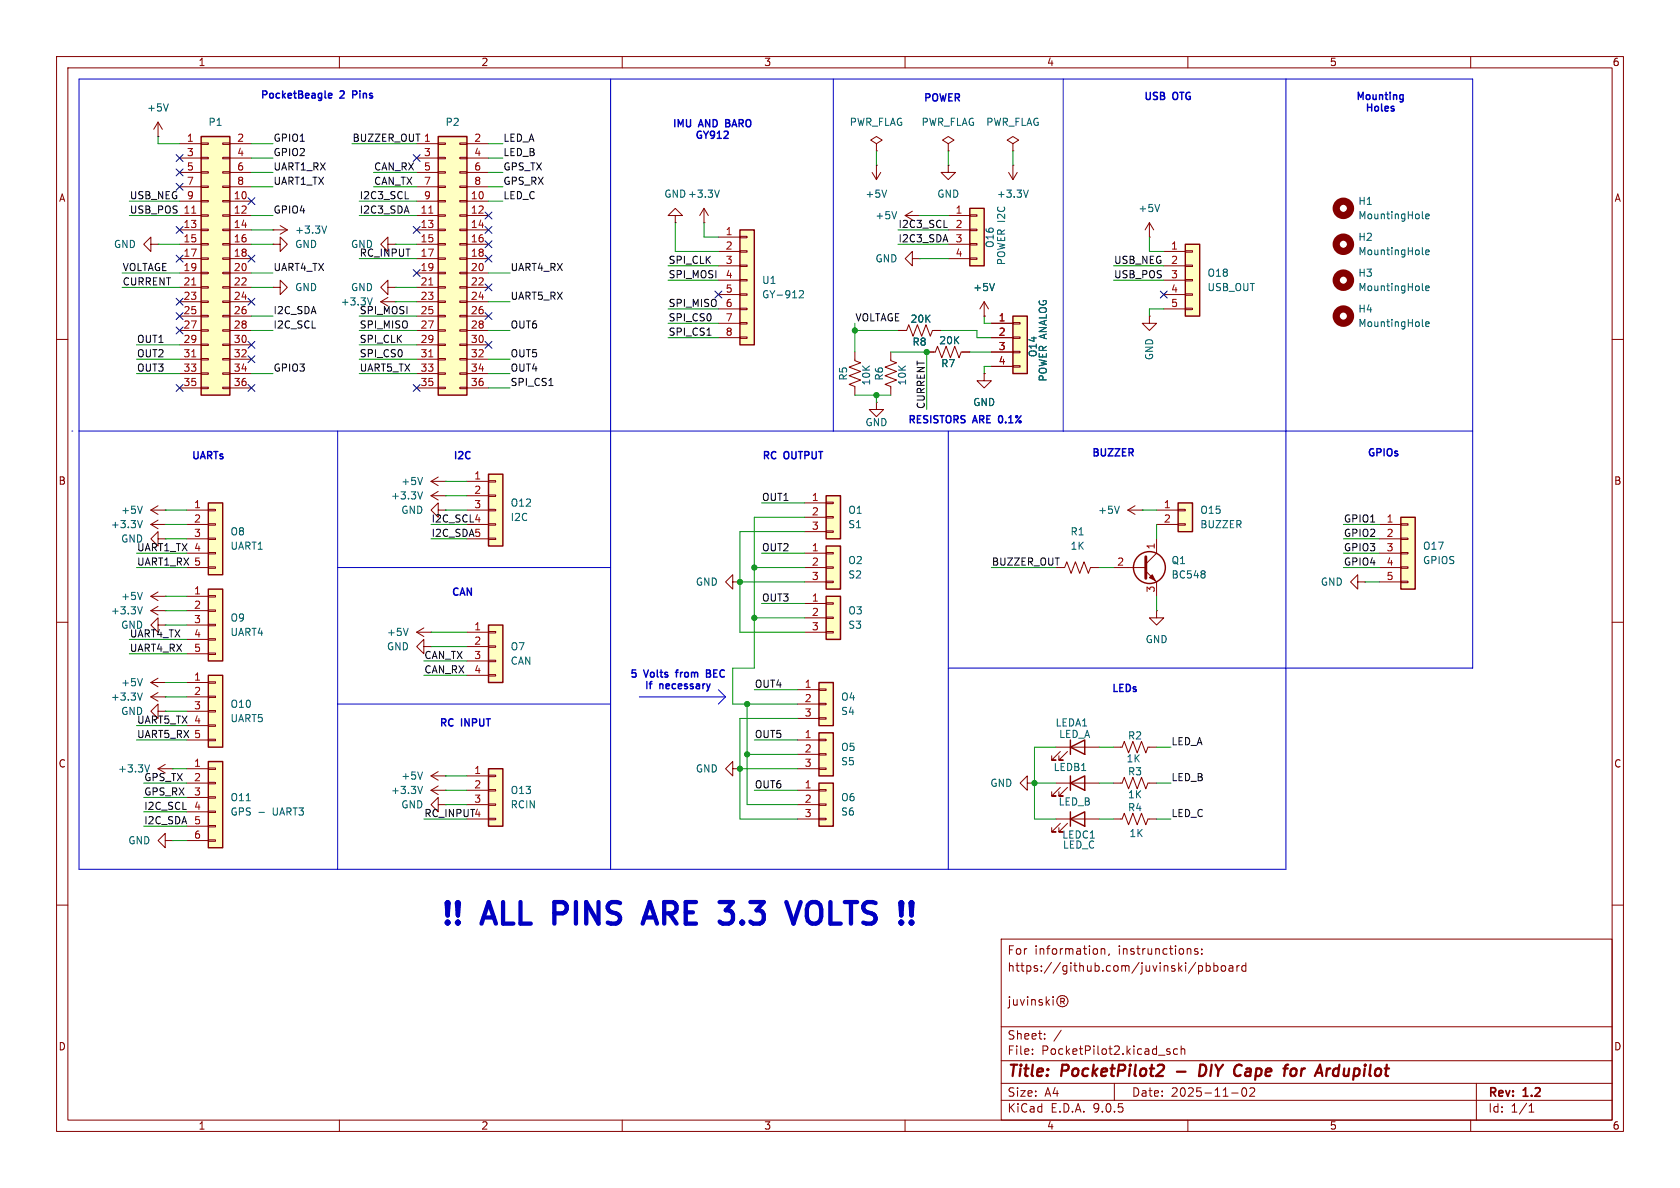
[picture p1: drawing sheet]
<svg xmlns="http://www.w3.org/2000/svg" width="297mm" height="210mm" viewBox="0 0 297 210" stroke-linecap="round" stroke-linejoin="round" font-family="sans-serif">
<g fill="none" stroke="#840000" stroke-width=".18">
<path d="M10 10h277v190h-277zM12 12h273v186h-273zM60 10v2M110 10v2M160 10v2M210 10v2M260 10v2M27.9 24.1h.1M27.9 21.6l-.7 1.3M27.9 21.6l.8 1.3M27.9 21.6v2.5M10 60h2"/>
<path d="M285 60h2M26.7 92.7l1.2 .8M26.7 92.7h2.5M27.9 91.9l-1.2 .8M29.2 92.7h.1M10 110h2M285 110h2M10 160h2M177 166h108v32h-108zM178.5 176.2v.1M178.5 176.7v1.3l-.3 .2M179.2 176.7v.9l.4 .1 .2-.1"/>
<path d="M179.8 176.7v1M180.4 176.7l.3 1 .4-1M181.7 176.2v.1M181.7 176.7v1M182.4 176.7v1M182.4 176.8l.2-.1 .4 .1v.9M184.2 176.8l-.3-.1-.2 .2v.2l.5 .2v.3h-.5M185 176.2v1.5M185.1 177.1l.4 .6M185.5 176.7l-.5 .6M186.2 176.2v.1M186.2 176.7v1"/>
<path d="M187.5 177.1h.5a.29 .29 0 0 0 .2-.3 .29 .29 0 0 0-.2-.3h-.5v1M187.8 177.1l.4 .4M194.7 167.8l.2-.1 .3 .1 .1 .9M194.7 167.7v1M196.1 168.6l-.1 .3M211.4 170.1l-1.3 2M211.7 167.8l-.3-.1-.2 .2v.2l.5 .2v.3h-.5M211.9 170.7v1.5M211.9 170.8l.4-.1 .3 .3v.4l-.1 .2h-.6M212.5 168.6v.1M212.5 167.8v.1M213.2 170.8l.5-.1 .3 .3v.4l-.2 .2h-.6"/>
<path d="M213.2 170.2v1.5M214.6 170.8l.4-.1 .3 .3v.4l-.1 .2h-.6M214.6 170.2v1.5M216 170.8l.4-.1 .3 .3v.4l-.3 .3-.4-.1-.1-.2v-.4zM217.3 170.8h.6l.1 .9M218 171.1h-.5a.29 .29 0 0 0-.3 .3 .29 .29 0 0 0 .3 .3l.5-.1M218.7 170.7v1M219.1 170.7l-.3 .1-.1 .2M220.2 170.8l-.4-.1-.3 .3v.4l.2 .2h.5M220.2 170.2v1.5M285 160h2M60 198v2"/>
<path d="M110 198v2M160 198v2M177 194.5h108M177 191.5h108M177 187.5h108M177 181.5h108M182.5 186.3v.1M182.5 185.5v.1M184.7 183.6v.1M184.7 182.8v.1M187.6 182.1l-1.3 2M197 191.5v3"/>
<path d="M206.8 185.5l-.3-.1-.3 .2 .1 .2 .5 .2v.3h-.6M208.2 185.5l-.5-.1-.2 .3v.4l.1 .2h.6M208.8 185.5l.2-.1 .4 .1 .1 .9M208.8 184.9v1.5M210 198v2M217.7 193.2h1.2M220 192.3a.81 .81 0 0 0-.6 .6 .81 .81 0 0 0 .3 .8l.2 .1a.81 .81 0 0 0 .3-1.4M221.7 192.4v.5l-.8 .9h.9M260 198v2M261 191.5v6.5M270.3 196.6h.9M270.3 195.5l.4-.4v1.5"/>
<circle cx="187.8" cy="177" r="1"/>
</g>
<path d="M205 188.2h.5a.45 .45 0 0 1 .3 .6l-.2 .3-1.3 1.1h1.3M208.1 189.4h1.5M213 188.3l-.8-.1-.2 2h.4l.6-.3M228.4 189a.5 .5 0 0 1 .8 .3v.5a.62 .62 0 0 1-.8 .4M235.9 189l-.2 .3-.1 .5 .4 .4" fill="none" stroke="#840000" stroke-width=".4"/>
<path d="M29.8 18.4l-.5 1.2M25.2 92l-.5 1.3" fill="none" stroke="#006464" stroke-width=".18"/>
<path d="M171.4 36.8h2.6v10.2h-2.6z" fill="#ffffc2"/>
<path d="M171.4 36.8h2.6v10.2h-2.6z" fill="none" stroke="#840000" stroke-width=".25"/>
<g fill="none" stroke="#840000" stroke-width=".18">
<path d="M167.6 29.2v1.3h1.3l-1.3 1.3-1.2-1.3h1.2M167.6 29.2h.1M167.6 38.1h3.8M171.4 38h1.3v.2h-1.3zM178.3 30.5l.8 1.3M179.1 29.2h.1M179.1 29.2v2.6M179.8 30.5l-.7 1.3M167.6 40.6h3.8M167.6 43.2h3.8M167.6 45.7h3.8M171.4 40.5h1.3v.3h-1.3z"/>
<path d="M171.4 43.1h1.3v.2h-1.3zM171.4 45.6h1.3v.2h-1.3zM27.9 110.5v-1.3l-1.2 1.3 1.2 1.3v-1.3h1.3M29.2 110.5h.1M240 102.9v-1.3l-1.2 1.3 1.2 1.2v-1.2h1.3M241.3 102.9h.1"/>
</g>
<path d="M181.8 33.6l-.4 1.3" fill="none" stroke="#006464" stroke-width=".18"/>
<path d="M247.6 91.4h2.6v12.7h-2.6z" fill="#ffffc2"/>
<path d="M247.6 91.4h2.6v12.7h-2.6z" fill="none" stroke="#840000" stroke-width=".25"/>
<g fill="none" stroke="#840000" stroke-width=".18">
<path d="M160 38.1l1.3 .8M160 38.1h2.6M161.3 37.3l-1.3 .8M162.6 38.1h.1M167.6 25.4l1.1-.6-1.1-.7-1 .7 1 .6v1.3M167.6 26.7h.1M179.1 25.4l1-.6-1-.7-1 .7 1 .6v1.3M179.1 26.7h.1M26.7 43.2v-1.3l-1.3 1.3 1.3 1.3v-1.3h1.2M27.9 43.2h.1M68.6 50.8v-1.3l-1.3 1.3 1.3 1.3v-1.3h1.2M68.6 43.2v-1.3l-1.3 1.3 1.3 1.3v-1.3h1.2"/>
<path d="M69.8 50.8h.1M69.8 43.2h.1M174 55.9h.1M174 53.3l-.8 1.3M174 53.3l.8 1.3M174 53.3v2.6M243.8 92.7h3.8M243.8 95.3h3.8M243.8 97.8h3.8M247.6 92.6h1.3v.2h-1.3zM247.6 95.1h1.3v.3h-1.3zM247.6 97.7h1.3v.2h-1.3z"/>
<path d="M26.7 108l1.2 .7M26.7 108h2.5M26.7 105.4l1.2 .8M26.7 105.4h2.5M27.9 107.2l-1.2 .8M27.9 104.6l-1.2 .8M29.2 108h.1M29.2 105.4h.1M74.9 114.3v-1.3l-1.2 1.3 1.2 1.3v-1.3h1.3M76.2 114.3h.1M243.8 100.3h3.8M243.8 102.9h3.8"/>
<path d="M247.6 100.2h1.3v.3h-1.3zM247.6 102.7h1.3v.3h-1.3zM76.2 137.2l1.3 .7M76.2 137.2h2.5M77.5 136.4l-1.3 .8M78.7 137.2h.1"/>
</g>
<path d="M158.5 37.4l-.4 1.3M175.8 50.1l-.4 1.3M25.2 107.3l-.5 1.2M25.2 104.7l-.5 1.3M74.7 136.5l-.4 1.2" fill="none" stroke="#006464" stroke-width=".18"/>
<path d="M130.8 40.6h2.5v20.4h-2.5z" fill="#ffffc2"/>
<path d="M130.8 40.6h2.5v20.4h-2.5z" fill="none" stroke="#840000" stroke-width=".25"/>
<g fill="none" stroke="#840000" stroke-width=".18">
<path d="M127 41.9h3.8M127 44.5h3.8M127 47h3.8M127 49.5h3.8M127 52.1h3.8M127 54.6h3.8M127 57.2h3.8M127 59.7h3.8M130.8 41.8h1.3v.2h-1.3zM130.8 44.3h1.3v.3h-1.3zM130.8 46.9h1.3v.2h-1.3zM130.8 49.4h1.3v.3h-1.3z"/>
<path d="M130.8 51.9h1.3v.3h-1.3zM130.8 54.5h1.3v.2h-1.3zM130.8 57h1.3v.3h-1.3zM130.8 59.6h1.3v.2h-1.3z"/>
</g>
<path d="M141.3 51.5l.5-.1 .2 .3-.7 .9h.7" fill="none" stroke="#006464" stroke-width=".18"/>
<path d="M36.8 119.4h2.6v12.7h-2.6z" fill="#ffffc2"/>
<path d="M36.8 119.4h2.6v12.7h-2.6z" fill="none" stroke="#840000" stroke-width=".25"/>
<path d="M33 120.7h3.8M33 123.2h3.8M33 125.7h3.8M33 128.3h3.8M33 130.8h3.8M36.8 120.5h1.3v.3h-1.3zM36.8 123.1h1.3v.2h-1.3zM36.8 125.6h1.3v.3h-1.3zM36.8 128.1h1.3v.3h-1.3zM36.8 130.7h1.3v.2h-1.3z" fill="none" stroke="#840000" stroke-width=".18"/>
<path d="M36.8 134.6h2.6v15.3h-2.6z" fill="#ffffc2"/>
<path d="M36.8 134.6h2.6v15.3h-2.6z" fill="none" stroke="#840000" stroke-width=".25"/>
<path d="M33 135.9h3.8M33 138.4h3.8M36.8 135.8h1.3v.2h-1.3zM36.8 138.3h1.3v.3h-1.3zM33 141h3.8M33 143.5h3.8M33 146.1h3.8M33 148.6h3.8M36.8 140.8h1.3v.3h-1.3zM36.8 143.4h1.3v.2h-1.3zM36.8 145.9h1.3v.3h-1.3zM36.8 148.5h1.3v.2h-1.3z" fill="none" stroke="#840000" stroke-width=".18"/>
<path d="M45.8 143.6h.9" fill="none" stroke="#006464" stroke-width=".18"/>
<path d="M36.8 88.9h2.6v12.7h-2.6z" fill="#ffffc2"/>
<path d="M36.8 88.9h2.6v12.7h-2.6z" fill="none" stroke="#840000" stroke-width=".25"/>
<path d="M33 90.2h3.8M33 92.7h3.8M33 95.3h3.8M33 97.8h3.8M36.8 90h1.3v.3h-1.3zM36.8 92.6h1.3v.2h-1.3zM36.8 95.1h1.3v.3h-1.3zM36.8 97.7h1.3v.2h-1.3zM33 100.3h3.8M36.8 100.2h1.3v.3h-1.3z" fill="none" stroke="#840000" stroke-width=".18"/>
<path d="M36.8 104.1h2.6v12.7h-2.6z" fill="#ffffc2"/>
<path d="M36.8 104.1h2.6v12.7h-2.6z" fill="none" stroke="#840000" stroke-width=".25"/>
<g fill="none" stroke="#840000" stroke-width=".18">
<path d="M33 105.4h3.8M33 108h3.8M33 110.5h3.8M33 113h3.8M33 115.6h3.8M36.8 105.3h1.3v.2h-1.3zM36.8 107.8h1.3v.3h-1.3zM36.8 110.4h1.3v.2h-1.3zM36.8 112.9h1.3v.3h-1.3zM36.8 115.4h1.3v.3h-1.3zM27.9 135.9l1.3 .8M27.9 135.9h2.6"/>
<path d="M29.2 135.1l-1.3 .8M30.5 135.9h.1M76.2 139.7l1.3 .8M76.2 139.7h2.5M77.5 138.9l-1.3 .8M78.7 139.7h.1M196.8 132.1h1.6l.4-1 .7 2 .8-2 .7 2 .8-2 .8 2 .3-1h1.6M29.2 148.6v-1.3l-1.3 1.3 1.3 1.3v-1.3h1.3M30.5 148.6h.1"/>
</g>
<path d="M26.4 135.2l-.4 1.3M74.7 139l-.4 1.3" fill="none" stroke="#006464" stroke-width=".18"/>
<path d="M86.4 83.8h2.5v12.7h-2.5z" fill="#ffffc2"/>
<path d="M86.4 83.8h2.5v12.7h-2.5z" fill="none" stroke="#840000" stroke-width=".25"/>
<g fill="none" stroke="#840000" stroke-width=".18">
<path d="M161.3 45.7v-1.2l-1.3 1.2 1.3 1.3v-1.3h1.3M162.6 45.7h.1M82.5 85.1h3.9M82.5 87.6h3.9M82.5 90.2h3.9M82.5 92.7h3.9M82.5 95.3h3.9M86.4 85h1.2v.2h-1.2zM86.4 87.5h1.2v.3h-1.2zM86.4 90h1.2v.3h-1.2zM86.4 92.6h1.2v.2h-1.2zM86.4 95.1h1.2v.3h-1.2z"/>
<path d="M196.8 144.8h1.6l.4-1 .7 2 .8-2 .7 2 .8-2 .8 2 .3-1h1.6"/>
</g>
<path d="M86.4 110.5h2.5v10.2h-2.5z" fill="#ffffc2"/>
<path d="M86.4 110.5h2.5v10.2h-2.5z" fill="none" stroke="#840000" stroke-width=".25"/>
<path d="M82.5 111.8h3.9M82.5 114.3h3.9M82.5 116.8h3.9M82.5 119.4h3.9M86.4 111.6h1.2v.3h-1.2zM86.4 114.2h1.2v.2h-1.2zM86.4 116.7h1.2v.3h-1.2zM86.4 119.3h1.2v.2h-1.2z" fill="none" stroke="#840000" stroke-width=".18"/>
<path d="M86.4 135.9h2.5v10.2h-2.5z" fill="#ffffc2"/>
<path d="M86.4 135.9h2.5v10.2h-2.5z" fill="none" stroke="#840000" stroke-width=".25"/>
<g fill="none" stroke="#840000" stroke-width=".18">
<path d="M151.1 62.2v1.6l1 .3-2 .8 2 .8-2 .7 2 .8-2 .7 1 .4v1.6M154.9 71.1v1.3h1.3l-1.3 1.3-1.2-1.3h1.2M154.9 71.1h.1M157.5 62.2v1.6l1 .3-2 .8 2 .8-2 .7 2 .8-2 .7 1 .4v1.6M163.8 62.2h1.6l.3-1 .8 2 .8-2 .7 2 .8-2 .7 2 .4-1h1.5M174 66v1.3h1.3l-1.3 1.3-1.3-1.3h1.3M174 66h.1M82.5 137.2h3.9M82.5 139.7h3.9M86.4 137h1.2v.3h-1.2zM86.4 139.6h1.2v.2h-1.2zM77.5 142.2v-1.2l-1.3 1.2 1.3 1.3v-1.3h1.2"/>
<path d="M78.7 142.2h.1M82.5 142.2h3.9M82.5 144.8h3.9M86.4 142.1h1.2v.3h-1.2zM86.4 144.7h1.2v.2h-1.2z"/>
</g>
<path d="M179.1 55.9h2.5v10.1h-2.5z" fill="#ffffc2"/>
<path d="M179.1 55.9h2.5v10.1h-2.5z" fill="none" stroke="#840000" stroke-width=".25"/>
<g fill="none" stroke="#840000" stroke-width=".18">
<path d="M175.3 57.2h3.8M175.3 59.7h3.8M179.1 57h1.2v.3h-1.2zM179.1 59.6h1.2v.2h-1.2zM175.3 62.2h3.8M175.3 64.8h3.8M179.1 62.1h1.2v.3h-1.2zM179.1 64.6h1.2v.3h-1.2zM27.9 119.9l-1.2 .8M26.7 120.7l1.2 .7M26.7 120.7h2.5M26.7 123.2l1.2 .8"/>
<path d="M26.7 123.2h2.5M27.9 122.4l-1.2 .8M29.2 120.7h.1M29.2 123.2h.1"/>
</g>
<path d="M25.2 120l-.5 1.2M25.2 122.5l-.5 1.3" fill="none" stroke="#006464" stroke-width=".18"/>
<path d="M146 87.6h2.6v7.7h-2.6z" fill="#ffffc2"/>
<path d="M146 87.6h2.6v7.7h-2.6z" fill="none" stroke="#840000" stroke-width=".25"/>
<path d="M142.2 88.9h3.8M142.2 91.4h3.8M142.2 94h3.8M146 88.8h1.3v.2h-1.3zM146 91.3h1.3v.3h-1.3zM146 93.9h1.3v.2h-1.3z" fill="none" stroke="#840000" stroke-width=".18"/>
<path d="M146 96.5h2.6v7.6h-2.6z" fill="#ffffc2"/>
<path d="M146 96.5h2.6v7.6h-2.6z" fill="none" stroke="#840000" stroke-width=".25"/>
<g fill="none" stroke="#840000" stroke-width=".18">
<path d="M119.4 38.1h1.2l-1.2-1.3-1.3 1.3h1.3v1.3M119.4 39.4h.1M124.5 39.4h.1M124.5 36.8l-.8 1.3M124.5 36.8l.7 1.3M124.5 36.8v2.6M154.2 30.5l.7 1.3M154.9 29.2h.1M154.9 25.4l1.1-.6-1.1-.7-1 .7 1 .6v1.3M154.9 26.7h.1M154.9 29.2v2.6M155.7 30.5l-.8 1.3"/>
<path d="M48.3 50.8h1.2v-1.3l1.3 1.3-1.3 1.3v-1.3M48.3 50.8h.1M26.7 90.2l1.2 .7M26.7 90.2h2.5M27.9 95.3v-1.3l-1.2 1.3 1.2 1.2v-1.2h1.3M27.9 89.4l-1.2 .8M29.2 95.3h.1M29.2 90.2h.1M142.2 97.8h3.8M146 97.7h1.3v.2h-1.3zM142.2 100.3h3.8M142.2 102.9h3.8"/>
<path d="M146 100.2h1.3v.3h-1.3zM146 102.7h1.3v.3h-1.3zM27.9 125.7v-1.2l-1.2 1.2 1.2 1.3v-1.3h1.3M29.2 125.7h.1"/>
</g>
<path d="M127.2 33.6l-.4 1.3M156.8 33.6l-.5 1.3M25.2 89.5l-.5 1.2" fill="none" stroke="#006464" stroke-width=".18"/>
<path d="M35.6 24.1h5v45.8h-5z" fill="#ffffc2"/>
<path d="M35.6 24.1h5v45.8h-5z" fill="none" stroke="#840000" stroke-width=".25"/>
<g fill="none" stroke="#840000" stroke-width=".18">
<path d="M31.7 25.4h3.9M31.7 27.9h3.9M31.7 30.5h3.9M31.7 33h3.9M31.7 35.6h3.9M31.7 38.1h3.9M35.6 25.3h1.2v.2h-1.2zM35.6 27.8h1.2v.3h-1.2zM35.6 30.4h1.2v.2h-1.2zM35.6 32.9h1.2v.2h-1.2zM35.6 35.4h1.2v.3h-1.2zM35.6 38h1.2v.2h-1.2z"/>
<path d="M39.4 25.3h1.2v.2h-1.2zM39.4 27.8h1.2v.3h-1.2zM39.4 30.4h1.2v.2h-1.2zM39.4 32.9h1.2v.2h-1.2zM39.4 35.4h1.2v.3h-1.2zM39.4 38h1.2v.2h-1.2zM40.6 25.4h3.8M40.6 27.9h3.8M40.6 30.5h3.8M40.6 33h3.8M40.6 35.6h3.8M40.6 38.1h3.8"/>
<path d="M31.7 40.6h3.9M31.7 43.2h3.9M31.7 45.7h3.9M31.7 48.3h3.9M31.7 50.8h3.9M31.7 53.3h3.9M31.7 55.9h3.9M31.7 58.4h3.9M35.6 40.5h1.2v.3h-1.2zM35.6 43.1h1.2v.2h-1.2zM35.6 45.6h1.2v.2h-1.2zM35.6 48.1h1.2v.3h-1.2z"/>
<path d="M35.6 50.7h1.2v.2h-1.2zM35.6 53.2h1.2v.3h-1.2zM35.6 55.8h1.2v.2h-1.2zM35.6 58.3h1.2v.2h-1.2zM39.4 40.5h1.2v.3h-1.2zM39.4 43.1h1.2v.2h-1.2zM39.4 45.6h1.2v.2h-1.2zM39.4 48.1h1.2v.3h-1.2zM39.4 50.7h1.2v.2h-1.2zM39.4 53.2h1.2v.3h-1.2zM39.4 55.8h1.2v.2h-1.2zM39.4 58.3h1.2v.2h-1.2z"/>
<path d="M40.6 40.6h3.8M40.6 43.2h3.8M40.6 45.7h3.8M40.6 48.3h3.8M40.6 50.8h3.8M40.6 53.3h3.8M40.6 55.9h3.8M40.6 58.4h3.8M31.7 61h3.9M31.7 63.5h3.9M31.7 66h3.9M31.7 68.6h3.9"/>
<path d="M35.6 60.8h1.2v.3h-1.2zM35.6 63.4h1.2v.2h-1.2zM35.6 65.9h1.2v.3h-1.2zM35.6 68.5h1.2v.2h-1.2zM39.4 60.8h1.2v.3h-1.2zM39.4 63.4h1.2v.2h-1.2zM39.4 65.9h1.2v.3h-1.2zM39.4 68.5h1.2v.2h-1.2zM40.6 61h3.8M40.6 63.5h3.8M40.6 66h3.8M40.6 68.6h3.8"/>
</g>
<path d="M33.9 37.7h.7M33.9 50.4h.7M33.9 63.1h.7" fill="none" stroke="#a90000" stroke-width=".18"/>
<path d="M77.5 24.1h5v45.8h-5z" fill="#ffffc2"/>
<path d="M77.5 24.1h5v45.8h-5zM189.2 138.4l2.6-1.2v2.5zM189.2 132.1l2.6-1.3v2.6zM189.2 130.8v2.6M189.2 137.2v2.5M189.2 144.8l2.6-1.3v2.6zM189.2 143.5v2.6" fill="none" stroke="#840000" stroke-width=".25"/>
<g fill="none" stroke="#840000" stroke-width=".18">
<path d="M49.5 39.9l1.3 .7M73.7 25.4h3.8M73.7 27.9h3.8M73.7 30.5h3.8M73.7 33h3.8M73.7 35.6h3.8M73.7 38.1h3.8M77.5 25.3h1.2v.2h-1.2zM77.5 27.8h1.2v.3h-1.2zM77.5 30.4h1.2v.2h-1.2zM77.5 32.9h1.2v.2h-1.2zM77.5 35.4h1.2v.3h-1.2z"/>
<path d="M77.5 38h1.2v.2h-1.2zM81.3 25.3h1.2v.2h-1.2zM81.3 27.8h1.2v.3h-1.2zM81.3 30.4h1.2v.2h-1.2zM81.3 32.9h1.2v.2h-1.2zM81.3 35.4h1.2v.3h-1.2zM81.3 38h1.2v.2h-1.2zM82.5 25.4h3.9M82.5 27.9h3.9M82.5 30.5h3.9M82.5 33h3.9M82.5 35.6h3.9"/>
<path d="M82.5 38.1h3.9M203.2 39.4l-.8 1.2M203.2 39.4l.8 1.2M203.2 39.4v2.5M48.3 40.6h.1M48.3 43.2h1.2v-1.3l1.3 1.3-1.3 1.3v-1.3M48.3 43.2h.1M48.3 40.6h2.5M50.8 40.6l-1.3 .8M67.3 53.3h2.5M67.3 53.3l1.3 .8M68.6 52.6l-1.3 .7"/>
<path d="M69.8 53.3h.1M73.7 40.6h3.8M73.7 43.2h3.8M73.7 45.7h3.8M73.7 48.3h3.8M73.7 50.8h3.8M73.7 53.3h3.8M73.7 55.9h3.8M73.7 58.4h3.8M77.5 40.5h1.2v.3h-1.2zM77.5 43.1h1.2v.2h-1.2zM77.5 45.6h1.2v.2h-1.2z"/>
<path d="M77.5 48.1h1.2v.3h-1.2zM77.5 50.7h1.2v.2h-1.2zM77.5 53.2h1.2v.3h-1.2zM77.5 55.8h1.2v.2h-1.2zM77.5 58.3h1.2v.2h-1.2zM81.3 40.5h1.2v.3h-1.2zM81.3 43.1h1.2v.2h-1.2zM81.3 45.6h1.2v.2h-1.2zM81.3 48.1h1.2v.3h-1.2zM81.3 50.7h1.2v.2h-1.2zM81.3 53.2h1.2v.3h-1.2zM81.3 55.8h1.2v.2h-1.2z"/>
<path d="M81.3 58.3h1.2v.2h-1.2zM82.5 40.6h3.9M82.5 43.2h3.9M82.5 45.7h3.9M82.5 48.3h3.9M82.5 50.8h3.9M82.5 53.3h3.9M82.5 55.9h3.9M82.5 58.4h3.9M203.2 55.9v1.3h1.3l-1.3 1.2-1.3-1.2h1.3M203.2 55.9h.1M203.2 41.9h.1"/>
<path d="M73.7 61h3.8M73.7 63.5h3.8M73.7 66h3.8M73.7 68.6h3.8M77.5 60.8h1.2v.3h-1.2zM77.5 63.4h1.2v.2h-1.2zM77.5 65.9h1.2v.3h-1.2zM77.5 68.5h1.2v.2h-1.2zM81.3 60.8h1.2v.3h-1.2zM81.3 63.4h1.2v.2h-1.2zM81.3 65.9h1.2v.3h-1.2zM81.3 68.5h1.2v.2h-1.2z"/>
<path d="M82.5 61h3.9M82.5 63.5h3.9M82.5 66h3.9M82.5 68.6h3.9M76.2 85.1l1.3 .8M76.2 85.1h2.5M76.2 87.6l1.3 .8M76.2 87.6h2.5M77.5 90.2v-1.3l-1.3 1.3 1.3 1.2v-1.2h1.2M77.5 84.3l-1.3 .8M77.5 86.9l-1.3 .7M78.7 85.1h.1"/>
<path d="M78.7 87.6h.1M78.7 90.2h.1M199.4 90.2l1.3 .7M199.4 90.2h2.5M200.7 89.4l-1.3 .8M201.9 90.2h.1M73.7 111.8l1.2 .7M73.7 111.8h2.5M74.9 111l-1.2 .8M76.2 111.8h.1M186.7 100.3h1.5l.4-1 .8 2 .7-2 .8 2 .7-2 .8 2 .4-1h1.5M181.6 138.4v-1.2l-1.3 1.2 1.3 1.3v-1.3h1.3"/>
<path d="M182.9 138.4h.1M186.7 138.4h7.6M186.7 132.1h7.6M187.5 139.2l-1.6 1.5h.8h-.8v-.7M187.5 132.8l-1.6 1.6h.8h-.8v-.8M188.7 139.2l-1.5 1.5h.8h-.8v-.7M188.7 132.8l-1.5 1.6h.8h-.8v-.8M196.8 138.4h1.6l.4-1 .7 2 .8-2 .7 2 .8-2 .8 2 .3-1h1.6M186.7 144.8h7.6M187.5 145.5l-1.6 1.6h.8h-.8v-.8M188.7 145.5l-1.5 1.6h.8h-.8v-.8"/>
</g>
<path d="M75.8 37.7h.7M75.8 50.4h.7M75.8 63.1h.7" fill="none" stroke="#a90000" stroke-width=".18"/>
<path d="M57.7 39.9l-.4 1.3M205 36.1l-.4 1.3M65.8 52.6l-.4 1.3M74.7 84.4l-.4 1.3M74.7 86.9l-.4 1.3M197.9 89.5l-.4 1.2M72.2 111.1l-.5 1.2" fill="none" stroke="#006464" stroke-width=".18"/>
<path d="M209.5 43.2h2.6v12.7h-2.6z" fill="#ffffc2"/>
<path d="M209.5 43.2h2.6v12.7h-2.6z" fill="none" stroke="#840000" stroke-width=".25"/>
<g fill="none" stroke="#840000" stroke-width=".18">
<path d="M158.7 58.4h1.6l.4-1 .7 2 .8-2 .7 2 .8-2 .8 2 .3-1h1.6M205.7 44.5h3.8M205.7 47h3.8M205.7 49.5h3.8M205.7 52.1h3.8M205.7 54.6h3.8M209.5 44.3h1.3v.3h-1.3zM209.5 46.9h1.3v.2h-1.3zM209.5 49.4h1.3v.3h-1.3zM209.5 51.9h1.3v.3h-1.3zM209.5 54.5h1.3v.2h-1.3zM129.5 102.9v-1.3l-1.2 1.3 1.2 1.2v-1.2h1.3"/>
<path d="M130.8 102.9h.1M129.5 135.9v-1.3l-1.2 1.3 1.2 1.3v-1.3h1.3M130.8 135.9h.1"/>
</g>
<g fill="none" stroke="#840000" stroke-width="1.3">
<circle cx="237.5" cy="36.8" r="1.27"/>
<circle cx="237.5" cy="55.9" r="1.27"/>
<circle cx="237.5" cy="43.2" r="1.27"/>
<circle cx="237.5" cy="49.5" r="1.27"/>
</g>
<path d="M251.4 38.5l.2 .2M252.1 38.3l.6-.2-.1-.2-.4-.1-.1 .2v.6h.5M251.4 44.8l.2 .2M251.4 57.5l.2 .2M251.4 51.2l.2 .2M252.1 44.6l.6-.1-.1-.3h-.4l-.1 .2v.6h.5M252.1 51l.6-.2-.1-.2-.4-.1-.1 .2v.6h.5M252.1 57.3l.6-.1-.1-.3h-.4l-.1 .2v.6h.5" fill="none" stroke="#006464" stroke-width=".18"/>
<path d="M144.8 120.7h2.5v7.6h-2.5z" fill="#ffffc2"/>
<path d="M144.8 120.7h2.5v7.6h-2.5z" fill="none" stroke="#840000" stroke-width=".25"/>
<path d="M141 121.9h3.8M141 124.5h3.8M141 127h3.8M144.8 121.8h1.2v.2h-1.2zM144.8 124.3h1.2v.3h-1.2zM144.8 126.9h1.2v.2h-1.2z" fill="none" stroke="#840000" stroke-width=".18"/>
<path d="M146 105.4h2.6v7.6h-2.6z" fill="#ffffc2"/>
<path d="M146 105.4h2.6v7.6h-2.6z" fill="none" stroke="#840000" stroke-width=".25"/>
<path d="M142.2 106.7h3.8M142.2 109.2h3.8M142.2 111.8h3.8M146 106.6h1.3v.2h-1.3zM146 109.1h1.3v.2h-1.3zM146 111.6h1.3v.3h-1.3z" fill="none" stroke="#840000" stroke-width=".18"/>
<path d="M144.8 129.5h2.5v7.7h-2.5z" fill="#ffffc2"/>
<path d="M144.8 129.5h2.5v7.7h-2.5z" fill="none" stroke="#840000" stroke-width=".25"/>
<path d="M141 130.8h3.8M141 133.4h3.8M141 135.9h3.8M144.8 130.7h1.2v.2h-1.2zM144.8 133.2h1.2v.3h-1.2zM144.8 135.8h1.2v.2h-1.2z" fill="none" stroke="#840000" stroke-width=".18"/>
<path d="M144.8 138.4h2.5v7.7h-2.5z" fill="#ffffc2"/>
<g fill="none" stroke="#840000" stroke-width=".25">
<path d="M144.8 138.4h2.5v7.7h-2.5z"/>
<circle cx="203.2" cy="100.3" r="2.82"/>
</g>
<path d="M204.5 95.3v2.5l-1.9 1.9M196.8 100.3h5.8M202.6 101l1.9 1.9v2.5M204.5 108v1.2h1.2l-1.2 1.3-1.3-1.3h1.3M204.5 108h.1M141 139.7h3.8M144.8 139.6h1.2v.2h-1.2zM141 142.2h3.8M141 144.8h3.8M144.8 142.1h1.2v.3h-1.2zM144.8 144.7h1.2v.2h-1.2z" fill="none" stroke="#840000" stroke-width=".18"/>
<path d="M202.6 98.4v3.8" fill="none" stroke="#840000" stroke-width=".51"/>
<path d="M203.2 102.1l.5-.5 .5 1z" fill="#840000" stroke="#840000" stroke-width=".18"/>
<path d="M212.9 101l.1 .2-.1 .2M212.9 101.5l.1 .2-.1 .4" fill="none" stroke="#006464" stroke-width=".18"/>
<path d="M208.3 88.9h2.5v5.1h-2.5z" fill="#ffffc2"/>
<path d="M208.3 88.9h2.5v5.1h-2.5z" fill="none" stroke="#840000" stroke-width=".25"/>
<g fill="none" stroke="#840000" stroke-width=".18">
<path d="M158.7 58.4h1.3M165.1 58.4h1.3M174 55.9h.1M175.3 57.2h3.8M175.3 59.7h3.8M163.8 62.2h1.3M170.2 62.2h1.2M174 66h.1M175.3 62.2h3.8M175.3 64.8h3.8M204.5 90.2h3.8M204.5 92.7h3.8"/>
<path d="M208.3 90h1.2v.3h-1.2zM208.3 92.6h1.2v.2h-1.2z"/>
</g>
<path d="M71.6 35.1h.6M125 59.3h.7M166.9 40.2h.6M97 68.2h.8" fill="none" stroke="#0f0f0f" stroke-width=".18"/>
<g fill="none" stroke="#0000c2" stroke-width=".18">
<path d="M107.9 14v139.7M147.3 14v62.2M188 14v62.2M227.3 14v139.7h-213.3v-139.7h246.3v104.1h-92.7M12.7 76.2h.1M14 76.2h246.3M59.7 76.2v77.5M167.6 76.2v77.5M59.7 100.3h48.2M59.7 124.5h48.2M113 123.2h15.3M127 121.9l1.3 1.3"/>
<path d="M128.3 123.2l-1.3 1.3"/>
</g>
<g fill="none" stroke="#009600" stroke-width=".18">
<path d="M22.9 38.1h8.8M22.9 35.6h8.8M27.9 24.1v1.3h3.8M44.4 38.1h3.9M44.4 33h3.9M44.4 30.5h3.9M44.4 27.9h3.9M44.4 25.4h3.9M62.2 25.4h11.5M63.5 38.1h10.2M63.5 35.6h10.2M66 33h7.7"/>
<path d="M66 30.5h7.7M86.4 35.6h2.5M86.4 33h2.5M86.4 30.5h2.5M86.4 27.9h2.5M86.4 25.4h2.5M119.4 39.4v5.1h7.6M124.5 39.4v2.5h2.5M154.9 26.7v2.5M162.6 38.1h5M167.6 26.7v2.5M179.1 26.7v2.5"/>
<path d="M21.6 50.8h10.1M21.6 48.3h10.1M27.9 43.2h3.8M44.4 43.2h3.9M44.4 40.6h3.9M44.4 58.4h3.9M44.4 50.8h3.9M44.4 55.9h3.9M44.4 48.3h3.9M63.5 45.7h10.2M63.5 58.4h10.2M63.5 55.9h10.2"/>
<path d="M69.8 43.2h3.9M69.8 50.8h3.9M69.8 53.3h3.9M86.4 58.4h3.8M86.4 48.3h3.8M86.4 53.3h3.8M118.1 54.6h8.9M118.1 47h8.9M118.1 49.5h8.9M118.1 57.2h8.9M118.1 59.7h8.9M151.1 58.4h7.6"/>
<path d="M151.1 57.2v5M158.7 43.2h8.9M158.7 40.6h8.9M162.6 45.7h5M166.4 58.4h6.3v1.3h2.6M174 55.9v1.3h1.3M196.8 47h8.9M196.8 49.5h8.9M203.2 41.9v2.6h2.5M205.7 54.6h-2.5v1.3M24.1 61h7.6M24.1 66h7.6"/>
<path d="M24.1 63.5h7.6M44.4 66h3.9M63.5 61h10.2M63.5 66h10.2M63.5 63.5h10.2M86.4 66h3.8M86.4 63.5h3.8M86.4 68.6h3.8M151.1 69.9h6.4M154.9 69.9v1.2M157.5 62.2h6.3v10.2M171.4 62.2h3.9"/>
<path d="M175.3 64.8h-1.3v1.2M24.1 97.8h8.9M29.2 92.7h3.8M29.2 95.3h3.8M29.2 90.2h3.8M76.2 92.7h6.3M76.2 95.3h6.3M78.7 90.2h3.8M78.7 85.1h3.8M78.7 87.6h3.8M134.6 97.8h7.6M134.6 88.9h7.6"/>
<path d="M142.2 91.4h-8.9v26.7h-3.8v6.4h11.5M142.2 94h-11.4v17.8h11.4M201.9 90.2h2.6M204.5 92.7v2.6M237.5 92.7h6.3M237.5 97.8h6.3M237.5 95.3h6.3M22.9 113h10.1M22.9 115.6h10.1M24.1 100.3h8.9M29.2 108h3.8M29.2 110.5h3.8"/>
<path d="M29.2 105.4h3.8M74.9 119.4h7.6M74.9 116.8h7.6M76.2 111.8h6.3M76.2 114.3h6.3M130.8 102.9h11.4M133.3 100.3h8.9M133.3 109.2h8.9M134.6 106.7h7.6M175.3 100.3h11.4M194.3 100.3h2.5M204.5 105.4v2.6"/>
<path d="M237.5 100.3h6.3M241.3 102.9h2.5M24.1 130.8h8.9M24.1 128.3h8.9M25.4 138.4h7.6M29.2 123.2h3.8M29.2 120.7h3.8M29.2 125.7h3.8M30.5 135.9h2.5M78.7 137.2h3.8M78.7 139.7h3.8M130.8 135.9h10.2"/>
<path d="M132.1 133.4h8.9M132.1 124.5v17.7h8.9M133.3 121.9h7.7M133.3 130.8h7.7M133.3 139.7h7.7M141 127h-10.2v17.8h10.2M182.9 138.4h3.8M186.7 132.1h-3.8v12.7h3.8M194.3 138.4h2.5M194.3 132.1h2.5M204.5 138.4h2.5M204.5 132.1h2.5"/>
<path d="M25.4 141h7.6M25.4 146.1h7.6M25.4 143.5h7.6M30.5 148.6h2.5M74.9 144.8h7.6M78.7 142.2h3.8M194.3 144.8h2.5M204.5 144.8h2.5"/>
</g>
<g fill="none" stroke="#000084" stroke-width=".18">
<path d="M31.1 32.4l1.3 1.2M31.1 29.9l1.3 1.2M31.1 27.3l1.3 1.2M32.4 32.4l-1.3 1.2M32.4 29.9l-1.3 1.2M32.4 27.3l-1.3 1.2M43.8 35l1.3 1.2M45.1 35l-1.3 1.2M73.1 27.3l1.2 1.2M74.3 27.3l-1.2 1.2M85.8 37.5l1.2 1.2M87 37.5l-1.2 1.2"/>
<path d="M31.1 40l1.3 1.2M31.1 45.1l1.3 1.2M31.1 52.7l1.3 1.2M31.1 57.8l1.3 1.2M31.1 55.3l1.3 1.2M32.4 40l-1.3 1.2M32.4 45.1l-1.3 1.2M32.4 52.7l-1.3 1.2M32.4 57.8l-1.3 1.2M32.4 55.3l-1.3 1.2M43.8 52.7l1.3 1.2M43.8 45.1l1.3 1.2"/>
<path d="M45.1 52.7l-1.3 1.2M45.1 45.1l-1.3 1.2M73.1 47.7l1.2 1.2M73.1 40l1.2 1.2M74.3 47.7l-1.2 1.2M74.3 40l-1.2 1.2M85.8 50.2l1.2 1.2M85.8 55.3l1.2 1.2M85.8 45.1l1.2 1.2M85.8 40l1.2 1.2M85.8 42.6l1.2 1.2M87 50.2l-1.2 1.2"/>
<path d="M87 55.3l-1.2 1.2M87 45.1l-1.2 1.2M87 40l-1.2 1.2M87 42.6l-1.2 1.2M126.4 51.5l1.2 1.2M127.6 51.5l-1.2 1.2M205.1 51.5l1.2 1.2M206.3 51.5l-1.2 1.2M31.1 68l1.3 1.2M32.4 68l-1.3 1.2M43.8 62.9l1.3 1.2M43.8 68l1.3 1.2"/>
<path d="M43.8 60.4l1.3 1.2M45.1 62.9l-1.3 1.2M45.1 68l-1.3 1.2M45.1 60.4l-1.3 1.2M73.1 68l1.2 1.2M74.3 68l-1.2 1.2M85.8 60.4l1.2 1.2M87 60.4l-1.2 1.2"/>
</g>
<path d="M141.6 159.5l-1.3 3.8M144.3 159.5a1.28 1.28 0 0 0-1.7 1.2v1.3a1.28 1.28 0 0 0 1.7 1.3M113.6 163.3l1.3-3.8 1.3 3.8M114 162.2h1.8" fill="none" stroke="#0000c2" stroke-width=".76"/>
<path d="M58.1 17.2l.2 .1h.3M58.1 16.7l.2-.2h.2l.2 .2v.1l-.6 .1M247.9 16.7l.2 .1M248.1 16.7l-.1 1.2M248.1 17.5l-.2 .1M119.4 118.9h.5M124.9 119h.4M125.3 119l.2 .1M125.5 118.5l-.6-.1v1.3h.5M125.5 119h-.2" fill="none" stroke="#0000c2" stroke-width=".25"/>
<path d="M175.8 50.1l-.4 1.3" fill="none" stroke="#006464" stroke-width=".18"/>
<g fill="#009600" stroke="#009600" stroke-width=".18">
<circle cx="133.3" cy="109.2" r=".46"/>
<circle cx="130.8" cy="102.9" r=".46"/>
<circle cx="133.3" cy="100.3" r=".46"/>
<circle cx="132.1" cy="133.4" r=".46"/>
<circle cx="182.9" cy="138.4" r=".46"/>
<circle cx="130.8" cy="135.9" r=".46"/>
<circle cx="132.1" cy="124.5" r=".46"/>
<circle cx="151.1" cy="58.4" r=".46"/>
<circle cx="154.9" cy="69.9" r=".46"/>
<circle cx="163.8" cy="62.2" r=".46"/>
</g>
<g font-size="5.3" fill="#0000c2">
<text x="77.5" y="164.6">!!</text>
<text x="85.5" y="164.6">ALL PINS</text>
<text x="117.1" y="164.6">ARE</text>
<text x="132" y="164.6">3.3</text>
<text x="145.5" y="164.6">VOLTS !!</text>
</g>
<g font-size="2.8" fill="#840000">
<text x="178" y="190.9">Title:</text>
<text x="187.7" y="190.9">PocketPilot2</text>
<text x="213.6" y="190.9">DIY</text>
<text x="220.6" y="190.9">Cape</text>
<text x="230.3" y="190.9">for</text>
<text x="236.8" y="190.9">Ardupilot</text>
</g>
<g font-size="2.1" fill="#840000">
<text x="178" y="172">https://github.com/juvinski/pbboard</text>
<text x="178" y="169">For</text>
<text x="182.9" y="169">information,</text>
<text x="197.7" y="169">instrunctions:</text>
<text x="178" y="184">Sheet:</text>
<text x="178" y="186.7">File:</text>
<text x="184.1" y="186.7">PocketPilot2.kicad_sch</text>
<text x="178" y="196.9">KiCad</text>
<text x="178" y="194.1">Size:</text>
<text x="184.7" y="194.1">A4</text>
<text x="185.7" y="196.9">E.D.A.</text>
<text x="193.3" y="196.9">9.0.5</text>
<text x="200" y="194.1">Date:</text>
<text x="207" y="194.1">2025-11-02</text>
<text x="263" y="194.3">Rev:</text>
<text x="263" y="196.9">Id:</text>
<text x="267.1" y="196.9">1/1</text>
<text x="269.4" y="194.3">1.2</text>
</g>
<g font-size="1.8" fill="#840000">
<text x="35" y="11.9">1</text>
<text x="85" y="11.9">2</text>
<text x="135" y="11.9">3</text>
<text x="185" y="11.9">4</text>
<text x="235" y="11.9">5</text>
<text x="285" y="11.9">6</text>
<text x="10.3" y="35.9">A</text>
<text x="285.3" y="35.9">A</text>
<text x="10.3" y="85.9">B</text>
<text x="285.3" y="85.9">B</text>
<text x="10.3" y="135.9">C</text>
<text x="285.3" y="135.9">C</text>
<text x="10.3" y="185.9">D</text>
<text x="285.3" y="185.9">D</text>
<text x="35" y="199.9">1</text>
<text x="85" y="199.9">2</text>
<text x="135" y="199.9">3</text>
<text x="185" y="199.9">4</text>
<text x="235" y="199.9">5</text>
<text x="285" y="199.9">6</text>
</g>
<g font-size="1.8" fill="#0000c2">
<text x="45.9" y="17.8">PocketBeagle</text>
<text x="60.1" y="17.8">2</text>
<text x="62.8" y="17.8">Pins</text>
<text x="118.7" y="22.9">IMU</text>
<text x="123.6" y="22.9">AND</text>
<text x="128.8" y="22.9">BARO</text>
<text x="163.1" y="18.3">POWER</text>
<text x="202.1" y="18">USB</text>
<text x="207.4" y="18">OTG</text>
<text x="239.6" y="18">Mounting</text>
<text x="241.2" y="20.1">Holes</text>
<text x="122.7" y="24.9">GY912</text>
<text x="160.4" y="75.2">RESISTORS</text>
<text x="172.1" y="75.2">ARE</text>
<text x="177" y="75.2">0.1%</text>
<text x="33.7" y="81.5">UARTs</text>
<text x="80" y="81.5">I2C</text>
<text x="134.6" y="81.5">RC</text>
<text x="138.6" y="81.5">OUTPUT</text>
<text x="192.9" y="81">BUZZER</text>
<text x="241.6" y="81">GPIOs</text>
<text x="79.7" y="105.7">CAN</text>
<text x="111.2" y="120.1">5</text>
<text x="113.8" y="122.2">If</text>
<text x="113.9" y="120.1">Volts</text>
<text x="116.6" y="122.2">necessary</text>
<text x="120" y="120.1">from</text>
<text x="125.9" y="120.1">BEC</text>
<text x="196.4" y="122.7">LEDs</text>
<text x="77.5" y="128.8">RC</text>
<text x="81.6" y="128.8">INPUT</text>
</g>
<g font-size="1.8" fill="#006464">
<text x="25.9" y="19.9">+5V</text>
<text x="36.8" y="22.5">P1</text>
<text x="78.7" y="22.5">P2</text>
<text x="150.1" y="22.5">PWR_FLAG</text>
<text x="162.8" y="22.5">PWR_FLAG</text>
<text x="174.3" y="22.5">PWR_FLAG</text>
<text x="117.3" y="35.2">GND+3.3V</text>
<text x="152.9" y="35.2">+5V</text>
<text x="165.6" y="35.2">GND</text>
<text x="176.1" y="35.2">+3.3V</text>
<text x="52.1" y="41.5">+3.3V</text>
<text x="154.7" y="39">+5V</text>
<text x="201.2" y="37.7">+5V</text>
<text x="240" y="36.4">H1</text>
<text x="240" y="39">MountingHole</text>
<text x="20" y="44">GND</text>
<text x="52.1" y="44">GND</text>
<text x="154.7" y="46.6">GND</text>
<text x="175.9" y="43.9" transform="rotate(-90 175.9 43.9)">O16</text>
<text x="177.9" y="47" transform="rotate(-90 177.9 47)">POWER I2C</text>
<text x="240" y="42.8">H2</text>
<text x="240" y="45.3">MountingHole</text>
<text x="52.1" y="51.7">GND</text>
<text x="62" y="51.7">GND</text>
<text x="134.6" y="52.9">GY-912</text>
<text x="134.6" y="50.4">U1</text>
<text x="172" y="51.7">+5V</text>
<text x="213.4" y="49.1">O18</text>
<text x="213.4" y="51.7">USB_OUT</text>
<text x="240" y="49.1">H3</text>
<text x="240" y="51.7">MountingHole</text>
<text x="160.9" y="57.3">20K</text>
<text x="240" y="55.5">H4</text>
<text x="240" y="58">MountingHole</text>
<text x="161.2" y="61.3">R8</text>
<text x="165.9" y="61.1">20K</text>
<text x="166.3" y="65.1">R7</text>
<text x="183.5" y="63.2" transform="rotate(-90 183.5 63.2)">O14</text>
<text x="204.1" y="63.8" transform="rotate(-90 204.1 63.8)">GND</text>
<text x="150" y="67.4" transform="rotate(-90 150 67.4)">R5</text>
<text x="154" y="68.2" transform="rotate(-90 154 68.2)">10K</text>
<text x="156.3" y="67.4" transform="rotate(-90 156.3 67.4)">R6</text>
<text x="160.4" y="68.2" transform="rotate(-90 160.4 68.2)">10K</text>
<text x="172" y="72">GND</text>
<text x="185.3" y="67.6" transform="rotate(-90 185.3 67.6)">POWER ANALOG</text>
<text x="152.9" y="75.5">GND</text>
<text x="69" y="88.5">+3.3V</text>
<text x="70.8" y="86">+5V</text>
<text x="90.2" y="89.8">O12</text>
<text x="19.5" y="93.6">+3.3V</text>
<text x="21.3" y="91">+5V</text>
<text x="40.6" y="94.8">O8</text>
<text x="70.8" y="91">GND</text>
<text x="90.2" y="92.3">I2C</text>
<text x="149.9" y="91">O1</text>
<text x="149.9" y="93.6">S1</text>
<text x="189.2" y="94.8">R1</text>
<text x="194" y="91">+5V</text>
<text x="212.1" y="91">O15</text>
<text x="212.1" y="93.6">BUZZER</text>
<text x="21.3" y="96.1">GND</text>
<text x="40.6" y="97.4">UART1</text>
<text x="149.9" y="99.9">O2</text>
<text x="189.2" y="97.4">1K</text>
<text x="207" y="99.9">Q1</text>
<text x="251.5" y="97.4">O17</text>
<text x="251.5" y="99.9">GPIOS</text>
<text x="21.3" y="106.3">+5V</text>
<text x="122.9" y="103.7">GND</text>
<text x="149.9" y="102.5">S2</text>
<text x="207" y="102.5">BC548</text>
<text x="233.4" y="103.7">GND</text>
<text x="19.5" y="108.8">+3.3V</text>
<text x="21.3" y="111.4">GND</text>
<text x="40.6" y="110.1">O9</text>
<text x="40.6" y="112.6">UART4</text>
<text x="68.3" y="112.6">+5V</text>
<text x="149.9" y="108.8">O3</text>
<text x="149.9" y="111.4">S3</text>
<text x="202.4" y="113.9">GND</text>
<text x="68.3" y="115.2">GND</text>
<text x="90.2" y="117.7">CAN</text>
<text x="90.2" y="115.2">O7</text>
<text x="19.5" y="124.1">+3.3V</text>
<text x="21.3" y="121.5">+5V</text>
<text x="40.6" y="125.3">O10</text>
<text x="148.6" y="124.1">O4</text>
<text x="21.3" y="126.6">GND</text>
<text x="40.6" y="127.9">UART5</text>
<text x="148.6" y="126.6">S4</text>
<text x="186.5" y="128.6">LEDA1</text>
<text x="187.1" y="130.7">LED_A</text>
<text x="199.3" y="130.9">R2</text>
<text x="122.9" y="136.8">GND</text>
<text x="148.6" y="132.9">O5</text>
<text x="148.6" y="135.5">S5</text>
<text x="186.2" y="136.5">LEDB1</text>
<text x="199.1" y="135">1K</text>
<text x="199.3" y="137.3">R3</text>
<text x="40.6" y="141.8">O11</text>
<text x="69" y="140.6">+3.3V</text>
<text x="70.8" y="138">+5V</text>
<text x="70.8" y="143.1">GND</text>
<text x="90.2" y="140.6">O13</text>
<text x="90.2" y="143.1">RCIN</text>
<text x="148.6" y="141.8">O6</text>
<text x="175" y="139.3">GND</text>
<text x="187" y="142.6">LED_B</text>
<text x="199.3" y="143.6">R4</text>
<text x="199.3" y="141.3">1K</text>
<text x="22.6" y="149.5">GND</text>
<text x="40.6" y="144.4">GPS -</text>
<text x="48.3" y="144.4">UART3</text>
<text x="148.6" y="144.4">S6</text>
<text x="187.7" y="148.4">LEDC1</text>
<text x="199.6" y="148.2">1K</text>
<text x="187.8" y="150.2">LED_C</text>
</g>
<g font-size="1.8" fill="#a90000">
<text x="32.9" y="25.1">1</text>
<text x="32.9" y="27.7">3</text>
<text x="41.8" y="25.1">2</text>
<text x="41.8" y="27.7">4</text>
<text x="74.9" y="27.7">3</text>
<text x="83.7" y="25.1">2</text>
<text x="83.7" y="27.7">4</text>
<text x="32.9" y="30.2">5</text>
<text x="32.9" y="32.8">7</text>
<text x="32.9" y="35.3">9</text>
<text x="41.2" y="35.3">10</text>
<text x="41.8" y="30.2">6</text>
<text x="41.8" y="32.8">8</text>
<text x="74.9" y="30.2">5</text>
<text x="74.9" y="32.8">7</text>
<text x="74.9" y="35.3">9</text>
<text x="83.1" y="35.3">10</text>
<text x="83.7" y="30.2">6</text>
<text x="83.7" y="32.8">8</text>
<text x="32.3" y="40.4">13</text>
<text x="41.2" y="37.8">12</text>
<text x="41.2" y="40.4">14</text>
<text x="74.3" y="37.8">11</text>
<text x="74.3" y="40.4">13</text>
<text x="83.1" y="37.8">12</text>
<text x="83.1" y="40.4">14</text>
<text x="128.2" y="41.7">1</text>
<text x="168.8" y="37.8">1</text>
<text x="168.8" y="40.4">2</text>
<text x="32.3" y="42.9">15</text>
<text x="32.3" y="45.5">17</text>
<text x="41.2" y="42.9">16</text>
<text x="41.2" y="45.5">18</text>
<text x="74.3" y="42.9">15</text>
<text x="74.3" y="45.5">17</text>
<text x="83.1" y="42.9">16</text>
<text x="83.1" y="45.5">18</text>
<text x="128.2" y="44.2">2</text>
<text x="128.2" y="46.7">3</text>
<text x="168.8" y="42.9">3</text>
<text x="168.8" y="45.5">4</text>
<text x="206.9" y="44.2">1</text>
<text x="206.9" y="46.7">2</text>
<text x="32.3" y="48">19</text>
<text x="32.3" y="50.5">21</text>
<text x="32.3" y="53.1">23</text>
<text x="41.2" y="48">20</text>
<text x="41.2" y="50.5">22</text>
<text x="41.2" y="53.1">24</text>
<text x="74.3" y="48">19</text>
<text x="74.3" y="50.5">21</text>
<text x="74.3" y="53.1">23</text>
<text x="83.1" y="48">20</text>
<text x="83.1" y="50.5">22</text>
<text x="83.1" y="53.1">24</text>
<text x="128.2" y="49.3">4</text>
<text x="128.2" y="51.8">5</text>
<text x="206.9" y="49.3">3</text>
<text x="206.9" y="51.8">4</text>
<text x="32.3" y="55.6">25</text>
<text x="32.3" y="58.2">27</text>
<text x="41.2" y="55.6">26</text>
<text x="41.2" y="58.2">28</text>
<text x="74.3" y="55.6">25</text>
<text x="74.3" y="58.2">27</text>
<text x="83.1" y="55.6">26</text>
<text x="83.1" y="58.2">28</text>
<text x="128.2" y="54.4">6</text>
<text x="128.2" y="56.9">7</text>
<text x="128.2" y="59.4">8</text>
<text x="176.5" y="56.9">1</text>
<text x="176.5" y="59.4">2</text>
<text x="206.9" y="54.4">5</text>
<text x="32.3" y="60.7">29</text>
<text x="32.3" y="63.2">31</text>
<text x="32.3" y="65.8">33</text>
<text x="41.2" y="60.7">30</text>
<text x="41.2" y="63.2">32</text>
<text x="41.2" y="65.8">34</text>
<text x="74.3" y="60.7">29</text>
<text x="74.3" y="63.2">31</text>
<text x="74.3" y="65.8">33</text>
<text x="83.1" y="60.7">30</text>
<text x="83.1" y="63.2">32</text>
<text x="83.1" y="65.8">34</text>
<text x="176.5" y="62">3</text>
<text x="176.5" y="64.5">4</text>
<text x="32.3" y="68.3">35</text>
<text x="41.2" y="68.3">36</text>
<text x="74.3" y="68.3">35</text>
<text x="83.1" y="68.3">36</text>
<text x="34.2" y="89.9">1</text>
<text x="83.7" y="84.8">1</text>
<text x="83.7" y="87.4">2</text>
<text x="83.7" y="89.9">3</text>
<text x="143.4" y="88.6">1</text>
<text x="205.7" y="89.9">1</text>
<text x="34.2" y="92.5">2</text>
<text x="34.2" y="95">3</text>
<text x="143.4" y="91.2">2</text>
<text x="143.4" y="93.7">3</text>
<text x="205.7" y="92.5">2</text>
<text x="245" y="92.5">1</text>
<text x="245" y="95">2</text>
<text x="143.4" y="97.5">1</text>
<text x="143.4" y="100.1">2</text>
<text x="197.4" y="100.1">2</text>
<text x="204.2" y="97.2" transform="rotate(-90 204.2 97.2)">1</text>
<text x="245" y="97.5">3</text>
<text x="245" y="100.1">4</text>
<text x="34.2" y="105.2">1</text>
<text x="34.2" y="107.7">2</text>
<text x="143.4" y="102.6">3</text>
<text x="143.4" y="106.4">1</text>
<text x="204.2" y="104.8" transform="rotate(-90 204.2 104.8)">3</text>
<text x="245" y="102.6">5</text>
<text x="34.2" y="110.2">3</text>
<text x="34.2" y="112.8">4</text>
<text x="83.7" y="111.5">1</text>
<text x="143.4" y="109">2</text>
<text x="143.4" y="111.5">3</text>
<text x="34.2" y="115.3">5</text>
<text x="83.7" y="114">2</text>
<text x="83.7" y="116.6">3</text>
<text x="83.7" y="119.1">4</text>
<text x="34.2" y="120.4">1</text>
<text x="34.2" y="122.9">2</text>
<text x="34.2" y="125.5">3</text>
<text x="142.2" y="121.7">1</text>
<text x="142.2" y="124.2">2</text>
<text x="142.2" y="126.7">3</text>
<text x="142.2" y="130.6">1</text>
<text x="34.2" y="135.6">1</text>
<text x="83.7" y="136.9">1</text>
<text x="142.2" y="133.1">2</text>
<text x="142.2" y="135.6">3</text>
<text x="34.2" y="138.2">2</text>
<text x="34.2" y="140.7">3</text>
<text x="34.2" y="143.3">4</text>
<text x="83.7" y="139.4">2</text>
<text x="83.7" y="142">3</text>
<text x="142.2" y="139.4">1</text>
<text x="142.2" y="142">2</text>
<text x="34.2" y="145.8">5</text>
<text x="34.2" y="148.3">6</text>
<text x="142.2" y="144.5">3</text>
</g>
<g font-size="1.8" fill="#0f0f0f">
<text x="48.3" y="25.1">GPIO1</text>
<text x="48.3" y="27.7">GPIO2</text>
<text x="62.2" y="25.1">BUZZER_OUT 1</text>
<text x="88.9" y="27.7">LED_B</text>
<text x="88.9" y="25.1">LED_A</text>
<text x="22.9" y="35.3">USB_NEG</text>
<text x="48.3" y="30.2">UART1_RX</text>
<text x="48.3" y="32.8">UART1_TX</text>
<text x="63.5" y="35.3">I2C3_SCL</text>
<text x="66" y="32.8">CAN_TX</text>
<text x="66" y="30.2">CAN_RX</text>
<text x="88.9" y="30.2">GPS_TX</text>
<text x="88.9" y="35.3">LED_C</text>
<text x="88.9" y="32.8">GPS_RX</text>
<text x="22.9" y="37.8">USB_POS 11</text>
<text x="48.3" y="37.8">GPIO4</text>
<text x="63.5" y="37.8">I2C3_SDA</text>
<text x="158.7" y="40.4">I2C3_SCL</text>
<text x="21.6" y="48">VOLTAGE</text>
<text x="48.3" y="48">UART4_TX</text>
<text x="62" y="44">GND</text>
<text x="63.5" y="45.5">RC_INPUT</text>
<text x="90.2" y="48">UART4_RX</text>
<text x="118.1" y="46.7">SPI_CLK</text>
<text x="158.7" y="42.9">I2C3_SDA</text>
<text x="196.8" y="46.7">USB_NEG</text>
<text x="21.6" y="50.5">CURRENT</text>
<text x="90.2" y="53.1">UART5_RX</text>
<text x="118.1" y="49.3">SPI_MOSI</text>
<text x="196.8" y="49.3">USB_POS</text>
<text x="48.3" y="55.6">I2C_SDA</text>
<text x="48.3" y="58.2">I2C_SCL</text>
<text x="60.1" y="54.2">+3.3V</text>
<text x="63.5" y="55.6">SPI_MOSI</text>
<text x="63.5" y="58.2">SPI_MISO</text>
<text x="90.2" y="58.2">OUT6</text>
<text x="118.1" y="54.3">SPI_MISO</text>
<text x="118.1" y="59.4">SPI_CS1</text>
<text x="118.1" y="56.9">SPI_CS0</text>
<text x="151.1" y="56.9">VOLTAGE</text>
<text x="24.1" y="63.2">OUT2</text>
<text x="24.1" y="60.7">OUT1</text>
<text x="24.1" y="65.8">OUT3</text>
<text x="48.3" y="65.8">GPIO3</text>
<text x="63.5" y="65.8">UART5_TX</text>
<text x="63.5" y="63.2">SPI_CS0</text>
<text x="63.5" y="60.7">SPI_CLK</text>
<text x="90.2" y="65.8">OUT4</text>
<text x="90.2" y="63.2">OUT5</text>
<text x="90.2" y="68.3">SPI_CS1</text>
<text x="163.6" y="72.4" transform="rotate(-90 163.6 72.4)">CURRENT</text>
<text x="134.6" y="88.6">OUT1</text>
<text x="76.2" y="92.4">I2C_SCL 4</text>
<text x="76.2" y="95">I2C_SDA5</text>
<text x="237.5" y="92.4">GPIO1</text>
<text x="237.5" y="95">GPIO2</text>
<text x="24.1" y="97.5">UART1_TX 4</text>
<text x="24.1" y="100.1">UART1_RX 5</text>
<text x="134.6" y="97.5">OUT2</text>
<text x="175.3" y="100.1">BUZZER_OUT</text>
<text x="237.5" y="100.1">GPIO4</text>
<text x="237.5" y="97.5">GPIO3</text>
<text x="134.6" y="106.4">OUT3</text>
<text x="22.9" y="112.8">UART4_TX</text>
<text x="22.9" y="115.3">UART4_RX</text>
<text x="74.9" y="116.6">CAN_TX</text>
<text x="74.9" y="119.1">CAN_RX</text>
<text x="133.3" y="121.7">OUT4</text>
<text x="24.1" y="128">UART5_TX 4</text>
<text x="24.1" y="130.5">UART5_RX 5</text>
<text x="133.3" y="130.5">OUT5</text>
<text x="207" y="131.8">LED_A</text>
<text x="20.8" y="136.8">+3.3V</text>
<text x="25.4" y="138.2">GPS_TX</text>
<text x="25.4" y="140.7">GPS_RX</text>
<text x="25.4" y="143.2">I2C_SCL</text>
<text x="133.3" y="139.4">OUT6</text>
<text x="207" y="138.2">LED_B</text>
<text x="25.4" y="145.8">I2C_SDA</text>
<text x="74.9" y="144.5">RC_INPUT4</text>
<text x="207" y="144.5">LED_C</text>
</g>
</svg>
